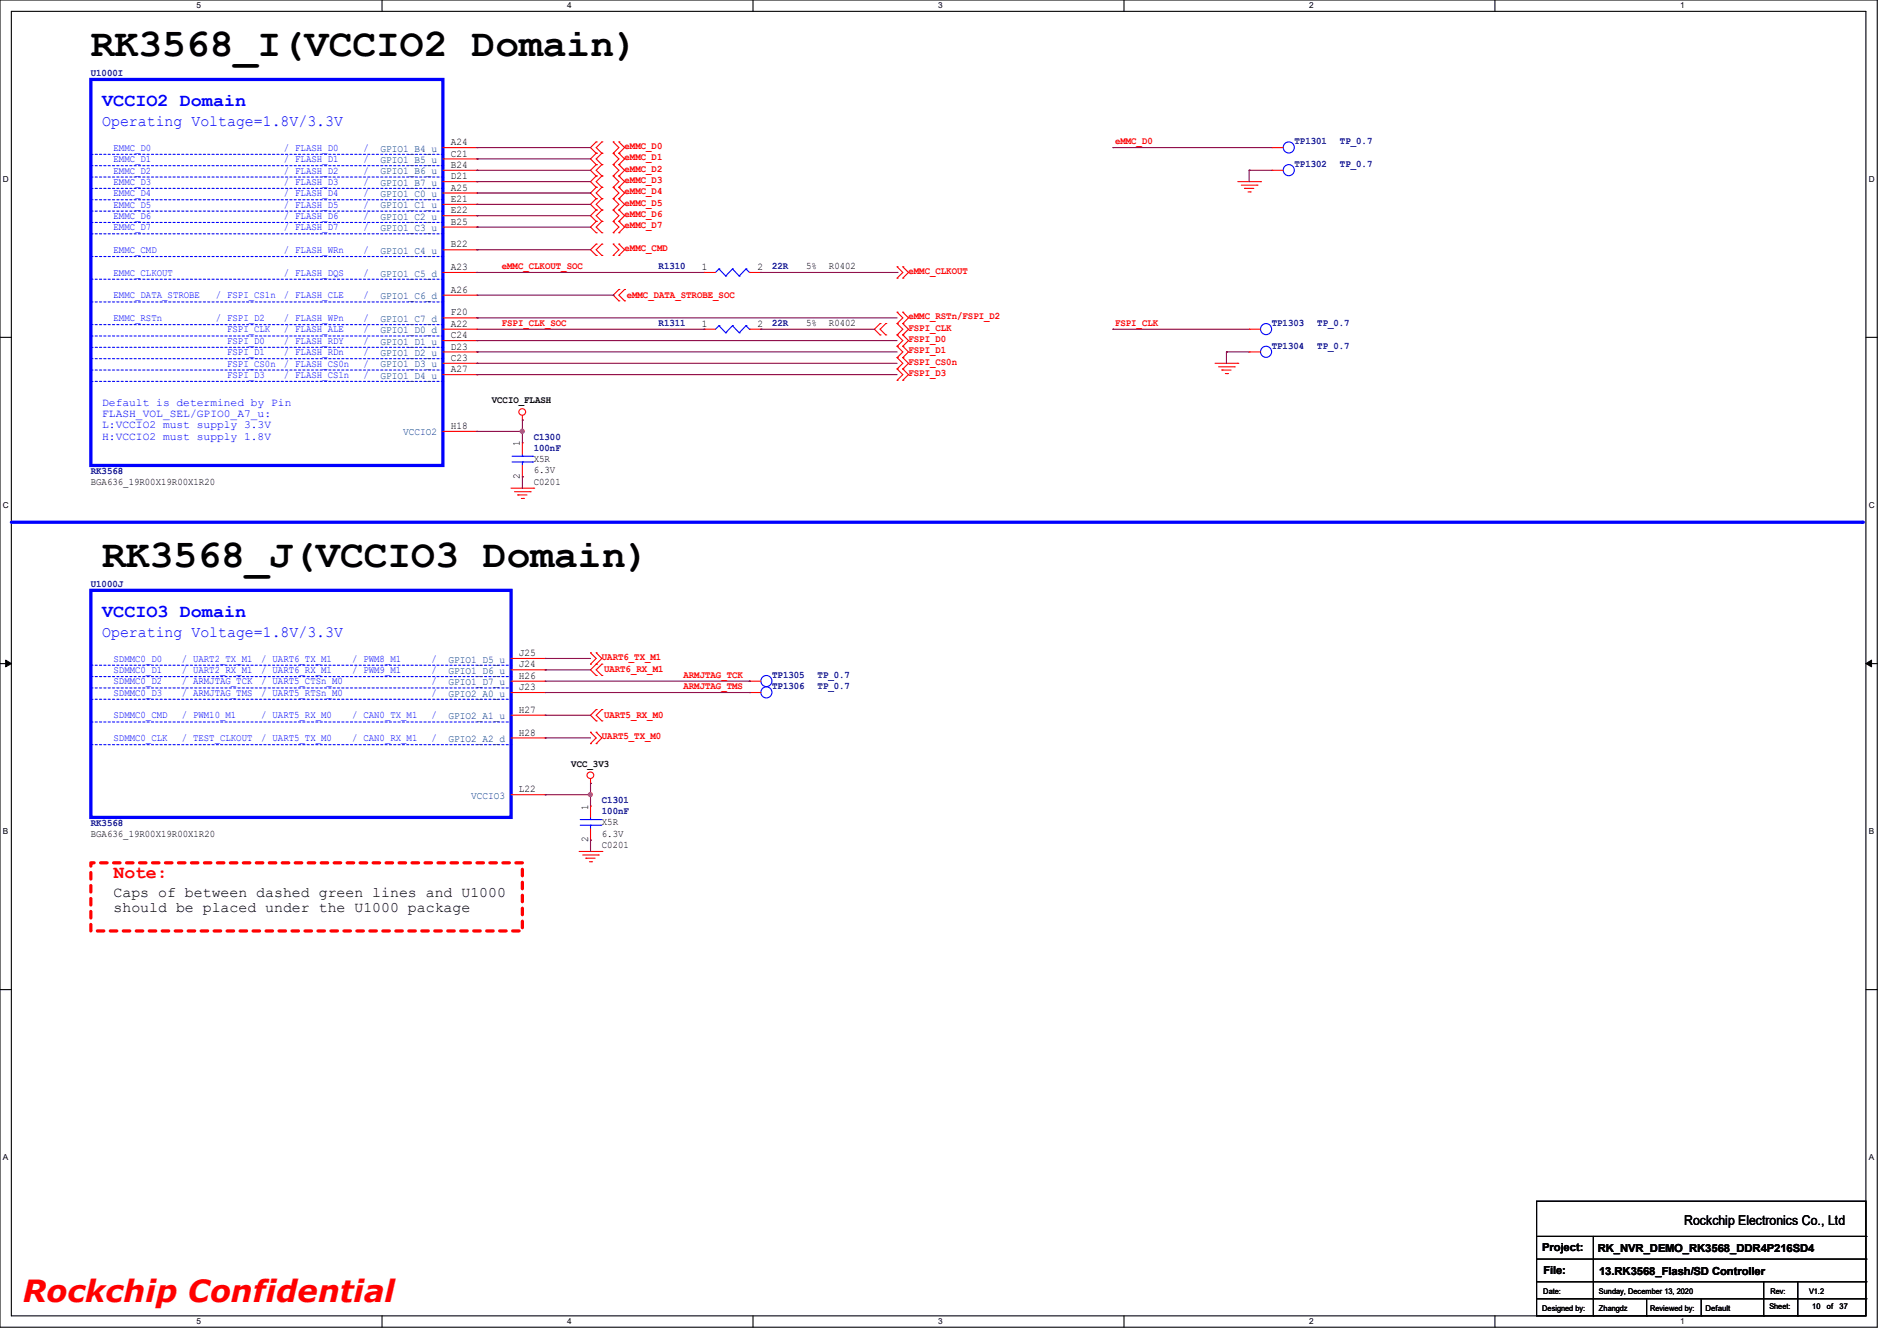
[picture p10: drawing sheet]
<svg xmlns="http://www.w3.org/2000/svg" width="297mm" height="210mm" viewBox="0 0 297 210" stroke-linecap="round" stroke-linejoin="round" font-family="sans-serif">
<path d="M0 0h293.9v207.9h-293.9zM1.8 1.8h290.3v204.3h-290.3z" fill="none" stroke="#000" stroke-width=".17"/>
<g fill="#fff">
<path d="M30.8 .2h.7v1.4h-.7z"/>
<path d="M30.8 206.2h.7v1.4h-.7z"/>
</g>
<path d="M59.8 0v1.8M59.8 206.1v1.8" fill="none" stroke="#000" stroke-width=".17"/>
<g fill="#fff">
<path d="M88.8 .2h.7v1.4h-.7z"/>
<path d="M88.8 206.2h.7v1.4h-.7z"/>
</g>
<path d="M117.9 0v1.8M117.9 206.1v1.8" fill="none" stroke="#000" stroke-width=".17"/>
<g fill="#fff">
<path d="M146.9 .2h.7v1.4h-.7z"/>
<path d="M146.9 206.2h.7v1.4h-.7z"/>
</g>
<path d="M176 0v1.8M176 206.1v1.8" fill="none" stroke="#000" stroke-width=".17"/>
<g fill="#fff">
<path d="M205 .2h.7v1.4h-.7z"/>
<path d="M205 206.2h.7v1.4h-.7z"/>
</g>
<path d="M234.1 0v1.8M234.1 206.1v1.8" fill="none" stroke="#000" stroke-width=".17"/>
<g fill="#fff">
<path d="M263.1 .2h.6v1.4h-.6z"/>
<path d="M263.1 206.2h.6v1.4h-.6z"/>
<path d="M.5 27.3h.9v1.4h-.9z"/>
<path d="M292.6 27.3h.9v1.4h-.9z"/>
<path d="M.5 78.4h.9v1.4h-.9z"/>
<path d="M292.6 78.4h.9v1.4h-.9z"/>
</g>
<path d="M0 52.8h1.8M292.1 52.8h1.8" fill="none" stroke="#000" stroke-width=".17"/>
<g fill="#fff">
<path d="M.5 129.5h.8v1.4h-.8z"/>
<path d="M292.6 129.5h.8v1.4h-.8z"/>
</g>
<path d="M0 103.9h1.8M292.1 103.9h1.8" fill="none" stroke="#000" stroke-width=".17"/>
<path d="M.9 103.4l.9 .5-.9 .5zM292.1 103.9l.9-.5v1z" fill="#000" stroke="#000" stroke-width=".16"/>
<g fill="#fff">
<path d="M.5 180.5h.8v1.4h-.8z"/>
<path d="M292.6 180.5h.8v1.4h-.8z"/>
</g>
<path d="M0 155h1.8M292.1 155h1.8" fill="none" stroke="#000" stroke-width=".17"/>
<path d="M1.8 81.8h289.8" fill="none" stroke="#00f" stroke-width=".51"/>
<circle cx="291.6" cy="81.8" r=".25" fill="#00f"/>
<path d="M14.2 135.1h67.6v10.7h-67.6z" fill="none" stroke="#f00" stroke-width=".51" stroke-dasharray="1 1"/>
<g fill="none" stroke="#f00" stroke-width=".17">
<path d="M69.3 28.4h5.4M69.3 23.1h5.4M69.3 26.7h5.4M69.3 24.9h5.4M69.3 30.2h5.4M69.3 32h5.4M69.3 33.8h5.4M69.3 35.6h5.4M69.3 39.1h5.4M74.7 23.1h.1M74.7 24.9h.1M74.7 26.7h.1"/>
<path d="M74.7 28.4h.1M74.7 30.2h.1M74.7 32h.1M74.7 33.8h.1M74.7 35.6h.1M74.7 39.1h.1M93.3 22.2h.1M93.3 24h.1M93.3 25.8h.1M93.3 27.6h.1M93.3 29.3h.1M93.3 31.1h.1"/>
<path d="M93.3 32.9h.1M93.3 34.7h.1M93.3 36.4h.1M93.3 38.2h.1M93.3 22.2l-.8 .9 .8 .9M93.3 27.6l-.8 .8 .8 .9M93.3 24l-.8 .9 .8 .9M93.3 25.8l-.8 .9 .8 .9M93.3 31.1l-.8 .9 .8 .9M93.3 32.9l-.8 .9 .8 .9M93.3 29.3l-.8 .9 .8 .9M93.3 34.7l-.8 .9 .8 .8"/>
<path d="M93.3 38.2l-.8 .9 .8 .9M94.2 24h.1M94.2 22.2h.1M94.2 25.8h.1M94.2 27.6h.1M94.2 29.3h.1M94.2 31.1h.1M94.2 32.9h.1M94.2 34.7h.1M94.2 36.4h.1M94.2 38.2h.1M94.2 22.2l-.9 .9 .9 .9"/>
<path d="M94.2 25.8l-.9 .9 .9 .9M94.2 24l-.9 .9 .9 .9M94.2 27.6l-.9 .8 .9 .9M94.2 29.3l-.9 .9 .9 .9M94.2 31.1l-.9 .9 .9 .9M94.2 32.9l-.9 .9 .9 .9M94.2 34.7l-.9 .9 .9 .8M94.2 38.2l-.9 .9 .9 .9M96 24h.1M96 22.2h.1M96 25.8h.1M96 27.6h.1"/>
<path d="M96 29.3h.1M96 31.1h.1M96 32.9h.1M96 34.7h.1M96 36.4h.1M96 38.2h.1M96 25.8l.9 .9-.9 .9M96 22.2l.9 .9-.9 .9M96 24l.9 .9-.9 .9M96 29.3l.9 .9-.9 .9M96 31.1l.9 .9-.9 .9M96 27.6l.9 .8-.9 .9"/>
<path d="M96 32.9l.9 .9-.9 .9M96 34.7l.9 .9-.9 .8M96 38.2l.9 .9-.9 .9M96.9 24h.1M96.9 22.2h.1M96.9 25.8h.1M96.9 27.6h.1M96.9 29.3h.1M96.9 31.1h.1M96.9 32.9h.1M96.9 34.7h.1M96.9 36.4h.1"/>
<path d="M96.9 38.2h.1M96.9 27.6l.9 .8-.9 .9M96.9 22.2l.9 .9-.9 .9M96.9 24l.9 .9-.9 .9M96.9 31.1l.9 .9-.9 .9M96.9 25.8l.9 .9-.9 .9M96.9 32.9l.9 .9-.9 .9M96.9 34.7l.9 .9-.9 .8M96.9 29.3l.9 .9-.9 .9M96.9 38.2l.9 .9-.9 .9M193.8 28.4h3.6M194.4 29h2.4"/>
<path d="M194.9 29.5h.1M194.9 29.5h1.4M195.4 30.1h.3M195.7 30.1h.1M196.8 29h.1M197.4 28.4h.1M199.1 23.1h.1M199.1 26.7h.1M199.1 23.1h1.8M199.1 26.7h1.8M69.3 56.9h5.4M69.3 51.6h5.4"/>
<path d="M69.3 42.7h5.4M69.3 55.1h5.4M69.3 46.2h5.4M69.3 49.8h5.4M69.3 53.3h5.4M69.3 58.7h5.4M74.7 42.7h.1M74.7 46.2h.1M74.7 49.8h.1M74.7 51.6h.1M74.7 53.3h.1M74.7 55.1h.1"/>
<path d="M74.7 56.9h.1M74.7 58.7h.1M93.3 40h.1M94.2 40h.1M96 40h.1M96.9 45.3h.1M96.9 47.1h.1M96.9 40h.1M96.9 45.3l-.9 .9 .9 .9M97.8 47.1h.1M97.8 45.3h.1M97.8 45.3l-.9 .9 .9 .9"/>
<path d="M110.2 51.6h.1M110.2 42.7h.1M110.2 51.6h1.8M110.2 42.7h1.8M117.3 51.6h1.8M117.3 42.7h1.8M119.1 51.6h.1M119.1 42.7h.1M137.8 50.7h.1M137.8 52.5h.1M137.8 50.7l-.9 .9 .9 .9M138.7 52.5h.1"/>
<path d="M138.7 50.7h.1M138.7 50.7l-.9 .9 .9 .9M140.5 59.6h.1M140.5 57.8h.1M140.5 56h.1M140.5 54.2h.1M140.5 52.5h.1M140.5 50.7h.1M140.5 48.9h.1M140.5 43.6h.1M140.5 41.8h.1M140.5 57.8l.9 .9-.9 .9"/>
<path d="M140.5 54.2l.9 .9-.9 .9M140.5 52.5l.9 .8-.9 .9M140.5 48.9l.9 .9-.9 .9M140.5 56l.9 .9-.9 .9M140.5 50.7l.9 .9-.9 .9M140.5 41.8l.9 .9-.9 .9M141.4 59.6h.1M141.4 57.8h.1M141.4 56h.1M141.4 54.2h.1M141.4 52.5h.1M141.4 50.7h.1"/>
<path d="M141.4 48.9h.1M141.4 43.6h.1M141.4 41.8h.1M141.4 57.8l.8 .9-.8 .9M141.4 54.2l.8 .9-.8 .9M141.4 52.5l.8 .8-.8 .9M141.4 48.9l.8 .9-.8 .9M141.4 56l.8 .9-.8 .9M141.4 50.7l.8 .9-.8 .9M141.4 41.8l.8 .9-.8 .9M190.2 56.9h3.6M190.8 57.4h2.5"/>
<path d="M191.3 58h.1M191.3 58h1.4M191.9 58.5h.3M192.2 58.5h.1M193.3 57.4h.1M193.8 56.9h.1M195.6 51.6h.1M195.6 55.1h.1M195.6 51.6h1.8M195.6 55.1h1.8M69.3 67.6h5.4M74.7 67.6h.1"/>
<path d="M80 76.5h3.6M80.6 77h2.4M81.1 77.5h.1M81.1 77.5h1.4M81.6 78.1h.4M81.8 65.8h.1M81.8 69.3h.1M81.8 74.7h.1M81.8 65.1v.7M81.8 69.3v1.8M81.8 72.9v1.8M82 78.1h.1"/>
<path d="M83 77h.1M83.6 76.5h.1M80 103.1h5.3M80 104.9h5.3M80 106.7h5.3M80 108.5h5.3M80 112h5.3M80 115.6h5.3M85.3 103.1h.1M85.3 104.9h.1M85.3 106.7h.1M85.3 108.5h.1"/>
<path d="M85.3 112h.1M85.3 115.6h.1M92.5 116.5h.1M92.5 114.7h.1M92.5 104h.1M92.5 102.2h.1M92.5 114.7l.8 .9-.8 .9M92.5 102.2l.8 .9-.8 .9M93.3 111.1h.1M93.3 112.9h.1M93.3 116.5h.1M93.3 114.7h.1"/>
<path d="M93.3 104h.1M93.3 102.2h.1M93.3 105.8h.1M93.3 111.1l-.8 .9 .8 .9M93.3 114.7l.9 .9-.9 .9M93.3 102.2l.9 .9-1.7 1.8 .8 .9M94.2 112.9h.1M94.2 111.1h.1M94.2 105.8h.1M94.2 104h.1M94.2 111.1l-.9 .9 .9 .9M94.2 104l-.9 .9 .9 .9"/>
<path d="M117.3 106.7h.1M117.3 108.5h.1M117.3 106.7h1.8M117.3 108.5h1.8M80 124.5h5.3M85.3 124.5h.1M90.7 133.3h3.5M91.2 133.9h2.5M91.7 134.4h.1M91.7 134.4h1.5M92.3 135h.3M92.5 122.7h.1"/>
<path d="M92.5 126.2h.1M92.5 131.6h.1M92.5 122v.7M92.5 126.2v1.8M92.5 129.8v1.8M92.6 135h.1M93.7 133.9h.1M94.2 133.3h.1"/>
<circle cx="81.8" cy="64.5" r=".52"/>
<circle cx="92.4" cy="121.4" r=".52"/>
</g>
<g fill="none" stroke="#000" stroke-width=".17">
<path d="M240.6 188.1h51.5v18h-51.5zM240.6 193.6h51.5M240.6 197.2h51.5M249.5 193.6v12.5M292.1 193.6h.1M292.1 197.2h.1M240.6 200.7h51.5M240.6 203.4h51.5M249.5 206.1h.1M257.8 206.1h.1M257.8 203.4v2.7M266.4 206.1h.1"/>
<path d="M266.4 203.4v2.7M276.1 206.1h.1M276.1 200.7v5.4M281.5 206.1h.1M281.5 200.7v5.4M292.1 200.7h.1M292.1 203.4h.1"/>
</g>
<g fill="none" stroke="#00f" stroke-width=".17">
<path d="M112.6 51h.1M112.6 42.1h.1M112.6 51l-.6 .6M112.6 51l1 1.1M112.6 42.1l-.6 .6M112.6 42.1l1 1.1M113.6 52.1h.1M113.6 43.2h.1M114.7 51h.1M114.7 42.1h.1M114.7 51l-1.1 1.1M114.7 51l1 1.1"/>
<path d="M114.7 42.1l-1.1 1.1M114.7 42.1l1 1.1M115.7 52.1h.1M115.7 43.2h.1M116.8 51h.1M116.8 42.1h.1M116.8 51l-1.1 1.1M116.8 51l.5 .6M116.8 42.1l-1.1 1.1M116.8 42.1l.5 .6M117.3 51.6h.1M117.3 42.7h.1"/>
<path d="M80.2 72.3h3.2M80.2 71.5h3.2M81.8 71.5h.1M81.8 72.3h.1M81.8 71.1v.4M81.8 72.3v.6M83.4 72.3h.1M83.4 71.5h.1M90.8 129.2h3.3M90.8 128.4h3.3M92.5 128.4h.1M92.5 129.2h.1"/>
<path d="M92.5 128v.4M92.5 129.2v.6M94.1 129.2h.1M94.1 128.4h.1"/>
<circle cx="201.8" cy="23.1" r=".87"/>
<circle cx="201.8" cy="26.6" r=".87"/>
<circle cx="198.2" cy="51.5" r=".87"/>
<circle cx="198.2" cy="55.1" r=".87"/>
<circle cx="120" cy="108.4" r=".87"/>
<circle cx="120" cy="106.7" r=".87"/>
</g>
<g fill="none" stroke="#00f" stroke-width=".17" stroke-dasharray=".3 .3">
<path d="M14.2 29.5h55.1M14.2 33.1h55.1M14.2 26h55.1M14.2 36.6h55.1M14.2 24.2h55.1M14.2 31.3h55.1M14.2 34.8h55.1M14.2 27.7h55.1M69.3 29.5h.1M69.3 33.1h.1M69.3 26h.1M69.3 36.6h.1"/>
<path d="M69.3 24.2h.1M69.3 31.3h.1M69.3 34.8h.1M69.3 27.7h.1M14.2 52.6h55.1M14.2 56.2h55.1M14.2 54.4h55.1M14.2 58h55.1M14.2 43.7h55.1M14.2 59.7h55.1M14.2 50.8h55.1M14.2 40.2h55.1"/>
<path d="M14.2 47.3h55.1M69.3 52.6h.1M69.3 56.2h.1M69.3 54.4h.1M69.3 58h.1M69.3 43.7h.1M69.3 59.7h.1M69.3 50.8h.1M69.3 40.2h.1M69.3 47.3h.1M14.2 106h65.8M14.2 116.6h65.8"/>
<path d="M14.2 109.5h65.8M14.2 107.7h65.8M14.2 104.2h65.8M14.2 113.1h65.8M80 106h.1M80 116.6h.1M80 109.5h.1M80 107.7h.1M80 104.2h.1M80 113.1h.1"/>
</g>
<path d="M14.2 12.4h55.1v60.5h-55.1zM14.2 92.5h65.8v35.5h-65.8z" fill="none" stroke="#00f" stroke-width=".51"/>
<g fill="none" stroke="#800040" stroke-width=".17">
<path d="M74.7 39.1h.1M74.7 35.6h.1M74.7 33.8h.1M74.7 32h.1M74.7 30.2h.1M74.7 28.4h.1M74.7 26.7h.1M74.7 24.9h.1M74.7 23.1h.1M74.7 23.1h17.8M74.7 26.7h17.8M74.7 39.1h17.8"/>
<path d="M74.7 35.6h17.8M74.7 33.8h17.8M74.7 32h17.8M74.7 30.2h17.8M74.7 28.4h17.8M74.7 24.9h17.8M174.2 23.1h.1M174.2 23.1h24.9M195.6 26.7h.1M195.6 26.7v1.7M195.6 26.7h3.5M74.7 58.7h.1"/>
<path d="M74.7 55.1h.1M74.7 53.3h.1M74.7 49.8h.1M74.7 42.7h.1M74.7 56.9h.1M74.7 58.7h65.8M74.7 55.1h65.8M74.7 53.3h65.8M74.7 51.6h35.5M74.7 49.8h65.8M74.7 42.7h35.5M74.7 46.2h21.3"/>
<path d="M74.7 56.9h65.8M96 46.2h.1M110.2 51.6h.1M119.1 51.6h.1M119.1 51.6h17.8M119.1 42.7h21.4M140.5 42.7h.1M174.2 51.6h.1M174.2 51.6h21.4M192 55.1h.1M192 55.1h3.6M192 55.1v1.8"/>
<path d="M74.7 67.6h.1M74.7 67.6h7.1M81.8 65.8h.1M81.8 67.6h.1M81.8 74.7h.1M81.8 65.8v3.5M81.8 74.7v1.8M85.3 103.1h.1M85.3 104.9h.1M85.3 112h.1M85.3 115.6h.1M85.3 106.7h32"/>
<path d="M85.3 108.5h32M85.3 103.1h7.2M85.3 104.9h7.2M85.3 112h7.2M85.3 115.6h7.2M117.3 106.7h.1M117.3 108.5h.1M85.3 124.5h.1M85.3 124.5h7.2M92.5 122.7h.1M92.5 124.5h.1M92.5 131.6h.1"/>
<path d="M92.5 122.7v3.5M92.5 131.6v1.7"/>
</g>
<g fill="#f0f" stroke="#f0f" stroke-width=".17">
<circle cx="81.8" cy="67.5" r=".32"/>
<circle cx="92.4" cy="124.4" r=".32"/>
</g>
<g font-size="6.2">
<text x="14.2" y="8.8">RK3568_I(VCCIO2 Domain)</text>
<text x="16" y="88.8">RK3568_J(VCCIO3 Domain)</text>
</g>
<text font-size="4.8" fill="#f00" x="3.6" y="204">Rockchip Confidential</text>
<g font-size="2.8" fill="#00f">
<text x="16" y="16.6">VCCIO2 Domain</text>
<text x="16" y="96.6">VCCIO3 Domain</text>
</g>
<text font-size="2.8" fill="#f00" x="17.8" y="137.5">Note:</text>
<g font-size="2.5" fill="#00f">
<text x="16" y="19.7">Operating Voltage=1.8V/3.3V</text>
<text x="16" y="99.7">Operating Voltage=1.8V/3.3V</text>
</g>
<g font-size="2.3">
<text x="17.8" y="140.5">Caps of between dashed green lines and U1000</text>
<text x="17.8" y="142.8">should be placed under the U1000 package</text>
</g>
<text font-size="2.1" x="263.7" y="191.9">Rockchip Electronics Co., Ltd</text>
<g font-size="1.7" fill="#00f">
<text x="16" y="63.6">Default is determined by Pin</text>
<text x="16" y="65.4">FLASH_VOL_SEL/GPIO0_A7_u:</text>
<text x="16" y="67.1">L:VCCIO2 must supply 3.3V</text>
<text x="16" y="68.8">H:VCCIO2 must supply 1.8V</text>
</g>
<g font-size="1.7">
<text x="241.5" y="196">Project:</text>
<text x="250.1" y="196.1">RK_NVR_DEMO_RK3568_DDR4P216SD4</text>
<text x="241.6" y="199.5">File:</text>
<text x="250.4" y="199.7">13.RK3568_Flash/SD Controller</text>
</g>
<g font-size="1.6" fill="#000080">
<text x="14.2" y="11.9">U1000I</text>
<text x="202.7" y="22.6">TP1301</text>
<text x="209.8" y="22.6">TP_0.7</text>
<text x="202.7" y="26.2">TP1302</text>
<text x="209.8" y="26.2">TP_0.7</text>
<text x="103.1" y="42.2">R1310</text>
<text x="120.9" y="42.2">22R</text>
<text x="103.1" y="51.1">R1311</text>
<text x="120.9" y="51.1">22R</text>
<text x="199.1" y="51.1">TP1303</text>
<text x="206.2" y="51.1">TP_0.7</text>
<text x="199.1" y="54.6">TP1304</text>
<text x="206.2" y="54.6">TP_0.7</text>
<text x="83.6" y="68.8">C1300</text>
<text x="83.6" y="70.6">100nF</text>
<text x="14.2" y="74.2">RK3568</text>
<text x="14.2" y="91.9">U1000J</text>
<text x="120.9" y="106.2">TP1305</text>
<text x="120.9" y="107.9">TP1306</text>
<text x="128" y="106.2">TP_0.7</text>
<text x="128" y="107.9">TP_0.7</text>
<text x="94.2" y="125.7">C1301</text>
<text x="14.2" y="129.3">RK3568</text>
<text x="94.2" y="127.5">100nF</text>
</g>
<g font-size="1.6" fill="#00f">
<text x="17.8" y="23.6">EMMC_D0</text>
<text x="44.4" y="23.6">/ FLASH_D0</text>
<text x="56.9" y="23.6">/</text>
<text x="17.8" y="25.4">EMMC_D1</text>
<text x="17.8" y="29">EMMC_D3</text>
<text x="17.8" y="27.2">EMMC_D2</text>
<text x="44.4" y="25.4">/ FLASH_D1</text>
<text x="44.4" y="29">/ FLASH_D3</text>
<text x="44.4" y="27.2">/ FLASH_D2</text>
<text x="56.9" y="27.2">/</text>
<text x="56.9" y="25.4">/</text>
<text x="56.9" y="29">/</text>
<text x="17.8" y="32.5">EMMC_D5</text>
<text x="17.8" y="34.3">EMMC_D6</text>
<text x="17.8" y="30.7">EMMC_D4</text>
<text x="44.4" y="34.3">/ FLASH_D6</text>
<text x="44.4" y="32.5">/ FLASH_D5</text>
<text x="44.4" y="30.7">/ FLASH_D4</text>
<text x="56.9" y="32.5">/</text>
<text x="56.9" y="34.3">/</text>
<text x="56.9" y="30.7">/</text>
<text x="17.8" y="36.1">EMMC_D7</text>
<text x="17.8" y="39.6">EMMC_CMD</text>
<text x="44.4" y="36.1">/ FLASH_D7</text>
<text x="44.4" y="39.6">/ FLASH_WRn</text>
<text x="56.9" y="36.1">/</text>
<text x="56.9" y="39.6">/</text>
<text x="17.8" y="43.2">EMMC_CLKOUT</text>
<text x="17.8" y="46.7">EMMC_DATA_STROBE</text>
<text x="33.8" y="46.7">/ FSPI_CS1n</text>
<text x="44.4" y="43.2">/ FLASH_DQS</text>
<text x="44.4" y="46.7">/ FLASH_CLE</text>
<text x="56.9" y="43.2">/</text>
<text x="56.9" y="46.7">/</text>
<text x="17.8" y="50.3">EMMC_RSTn</text>
<text x="33.8" y="50.3">/ FSPI_D2</text>
<text x="35.6" y="53.8">FSPI_D0</text>
<text x="35.6" y="52.1">FSPI_CLK</text>
<text x="44.4" y="53.8">/ FLASH_RDY</text>
<text x="44.4" y="50.3">/ FLASH_WPn</text>
<text x="44.4" y="52.1">/ FLASH_ALE</text>
<text x="56.9" y="52.1">/</text>
<text x="56.9" y="53.8">/</text>
<text x="56.9" y="50.3">/</text>
<text x="35.6" y="59.2">FSPI_D3</text>
<text x="35.6" y="55.6">FSPI_D1</text>
<text x="35.6" y="57.4">FSPI_CS0n</text>
<text x="44.4" y="57.4">/ FLASH_CS0n</text>
<text x="44.4" y="59.2">/ FLASH_CS1n</text>
<text x="44.4" y="55.6">/ FLASH_RDn</text>
<text x="56.9" y="57.4">/</text>
<text x="56.9" y="59.2">/</text>
<text x="56.9" y="55.6">/</text>
<text x="17.8" y="103.6">SDMMC0_D0</text>
<text x="17.8" y="107.2">SDMMC0_D2</text>
<text x="17.8" y="105.4">SDMMC0_D1</text>
<text x="28.4" y="107.2">/ ARMJTAG_TCK</text>
<text x="28.4" y="105.4">/ UART2_RX_M1</text>
<text x="28.4" y="103.6">/ UART2_TX_M1</text>
<text x="40.9" y="103.6">/ UART6_TX_M1</text>
<text x="40.9" y="107.2">/ UART5_CTSn_M0</text>
<text x="40.9" y="105.4">/ UART6_RX_M1</text>
<text x="55.1" y="105.4">/ PWM9_M1</text>
<text x="55.1" y="103.6">/ PWM8_M1</text>
<text x="67.6" y="107.2">/</text>
<text x="67.6" y="103.6">/</text>
<text x="67.6" y="105.4">/</text>
<text x="17.8" y="112.5">SDMMC0_CMD</text>
<text x="17.8" y="109">SDMMC0_D3</text>
<text x="28.4" y="112.5">/ PWM10_M1</text>
<text x="28.4" y="109">/ ARMJTAG_TMS</text>
<text x="40.9" y="109">/ UART5_RTSn_M0</text>
<text x="40.9" y="112.5">/ UART5_RX_M0</text>
<text x="55.1" y="112.5">/ CAN0_TX_M1</text>
<text x="67.6" y="109">/</text>
<text x="67.6" y="112.5">/</text>
<text x="17.8" y="116.1">SDMMC0_CLK</text>
<text x="28.4" y="116.1">/ TEST_CLKOUT</text>
<text x="40.9" y="116.1">/ UART5_TX_M0</text>
<text x="55.1" y="116.1">/ CAN0_RX_M1</text>
<text x="67.6" y="116.1">/</text>
</g>
<g font-size="1.6" fill="#004080">
<text x="59.6" y="23.7">GPIO1_B4_u</text>
<text x="59.6" y="25.5">GPIO1_B5_u</text>
<text x="59.6" y="27.3">GPIO1_B6_u</text>
<text x="59.6" y="29.1">GPIO1_B7_u</text>
<text x="59.6" y="30.9">GPIO1_C0_u</text>
<text x="59.6" y="32.6">GPIO1_C1_u</text>
<text x="59.6" y="34.4">GPIO1_C2_u</text>
<text x="59.6" y="36.2">GPIO1_C3_u</text>
<text x="59.6" y="39.8">GPIO1_C4_u</text>
<text x="59.6" y="43.3">GPIO1_C5_d</text>
<text x="59.6" y="46.9">GPIO1_C6_d</text>
<text x="59.6" y="50.4">GPIO1_C7_d</text>
<text x="59.6" y="52.2">GPIO1_D0_d</text>
<text x="59.6" y="54">GPIO1_D1_u</text>
<text x="59.6" y="55.8">GPIO1_D2_u</text>
<text x="59.6" y="57.5">GPIO1_D3_u</text>
<text x="59.6" y="59.3">GPIO1_D4_u</text>
<text x="63.1" y="68.2">VCCIO2</text>
<text x="70.2" y="103.8">GPIO1_D5_u</text>
<text x="70.2" y="105.5">GPIO1_D6_u</text>
<text x="70.2" y="107.3">GPIO1_D7_u</text>
<text x="70.2" y="109.1">GPIO2_A0_u</text>
<text x="70.2" y="112.7">GPIO2_A1_u</text>
<text x="70.2" y="116.2">GPIO2_A2_d</text>
<text x="73.8" y="125.1">VCCIO3</text>
</g>
<g font-size="1.6">
<text x="70.6" y="22.7">A24</text>
<text x="70.6" y="24.5">C21</text>
<text x="70.6" y="26.3">B24</text>
<text x="70.6" y="28.1">D21</text>
<text x="70.6" y="29.8">A25</text>
<text x="70.6" y="31.6">E21</text>
<text x="70.6" y="33.4">E22</text>
<text x="70.6" y="35.2">B25</text>
<text x="70.6" y="38.7">B22</text>
<text x="70.6" y="42.3">A23</text>
<text x="70.6" y="45.8">A26</text>
<text x="109.9" y="42.3">1</text>
<text x="118.6" y="42.3">2</text>
<text x="126.2" y="42.1">5%</text>
<text x="129.8" y="42.1">R0402</text>
<text x="70.6" y="49.4">F20</text>
<text x="70.6" y="51.2">A22</text>
<text x="70.6" y="53">C24</text>
<text x="109.9" y="51.2">1</text>
<text x="118.6" y="51.2">2</text>
<text x="126.2" y="51">5%</text>
<text x="129.8" y="51">R0402</text>
<text x="70.6" y="54.7">D23</text>
<text x="70.6" y="56.5">C23</text>
<text x="70.6" y="58.3">A27</text>
<text x="77" y="63.2">VCCIO_FLASH</text>
<text x="70.6" y="67.2">H18</text>
<text x="81.4" y="69.9" transform="rotate(-90 81.4 69.9)">1</text>
<text x="14.2" y="75.9">BGA636_19R00X19R00X1R20</text>
<text x="81.4" y="75" transform="rotate(-90 81.4 75)">2</text>
<text x="83.6" y="75.9">C0201</text>
<text x="83.6" y="72.3">X5R</text>
<text x="83.6" y="74.1">6.3V</text>
<text x="81.2" y="102.7">J25</text>
<text x="81.2" y="104.5">J24</text>
<text x="81.2" y="106.3">H26</text>
<text x="81.2" y="108.1">J23</text>
<text x="81.2" y="111.6">H27</text>
<text x="81.2" y="115.2">H28</text>
<text x="81.2" y="124.1">L22</text>
<text x="89.4" y="120.1">VCC_3V3</text>
<text x="14.2" y="131">BGA636_19R00X19R00X1R20</text>
<text x="92.1" y="131.9" transform="rotate(-90 92.1 131.9)">2</text>
<text x="92.1" y="126.8" transform="rotate(-90 92.1 126.8)">1</text>
<text x="94.2" y="129.2">X5R</text>
<text x="94.2" y="131">6.3V</text>
<text x="94.2" y="132.8">C0201</text>
</g>
<g font-size="1.6" fill="#f00">
<text x="97.8" y="23.3">eMMC_D0</text>
<text x="174.6" y="22.6">eMMC_D0</text>
<text x="97.8" y="25.1">eMMC_D1</text>
<text x="97.8" y="26.9">eMMC_D2</text>
<text x="97.8" y="28.7">eMMC_D3</text>
<text x="97.8" y="30.4">eMMC_D4</text>
<text x="97.8" y="32.2">eMMC_D5</text>
<text x="97.8" y="34">eMMC_D6</text>
<text x="97.8" y="35.8">eMMC_D7</text>
<text x="97.8" y="39.3">eMMC_CMD</text>
<text x="78.6" y="42.1">eMMC_CLKOUT_SOC</text>
<text x="98.1" y="46.6">eMMC_DATA_STROBE_SOC</text>
<text x="142.2" y="42.9">eMMC_CLKOUT</text>
<text x="78.6" y="51">FSPI_CLK_SOC</text>
<text x="142.2" y="53.5">FSPI_D0</text>
<text x="142.2" y="50">eMMC_RSTn/FSPI_D2</text>
<text x="142.2" y="51.8">FSPI_CLK</text>
<text x="174.6" y="51">FSPI_CLK</text>
<text x="142.2" y="58.9">FSPI_D3</text>
<text x="142.2" y="55.3">FSPI_D1</text>
<text x="142.2" y="57.1">FSPI_CS0n</text>
<text x="94.2" y="103.3">UART6_TX_M1</text>
<text x="94.6" y="105.3">UART6_RX_M1</text>
<text x="107" y="106.1">ARMJTAG_TCK</text>
<text x="107" y="107.9">ARMJTAG_TMS</text>
<text x="94.6" y="112.4">UART5_RX_M0</text>
<text x="94.2" y="115.8">UART5_TX_M0</text>
</g>
<g font-size="1.3">
<text x="30.8" y="1.3">5</text>
<text x="88.8" y="1.3">4</text>
<text x="146.9" y="1.3">3</text>
<text x="205" y="1.3">2</text>
<text x="263.1" y="1.3">1</text>
<text x=".5" y="28.4">D</text>
<text x="292.6" y="28.4">D</text>
<text x=".5" y="79.5">C</text>
<text x="292.6" y="79.5">C</text>
<text x=".5" y="130.6">B</text>
<text x="292.6" y="130.6">B</text>
<text x=".5" y="181.7">A</text>
<text x="292.6" y="181.7">A</text>
<text x="30.8" y="207.4">5</text>
<text x="88.8" y="207.4">4</text>
<text x="146.9" y="207.4">3</text>
<text x="205" y="207.4">2</text>
<text x="263.1" y="207.4">1</text>
</g>
<g font-size="1.2">
<text x="241.6" y="202.6">Date:</text>
<text x="250.4" y="202.6">Sunday, December 13, 2020</text>
<text x="277.2" y="202.6">Rev:</text>
<text x="283.2" y="202.6">V1.2</text>
<text x="241.5" y="205.3">Designed by:</text>
<text x="250.4" y="205.3">Zhangdz</text>
<text x="258.4" y="205.3">Reviewed by:</text>
<text x="267" y="205.3">Default</text>
<text x="277" y="205.1">Sheet:</text>
<text x="283.8" y="205.1">10</text>
<text x="286" y="205.1">of</text>
<text x="288" y="205.1">37</text>
</g>
</svg>
